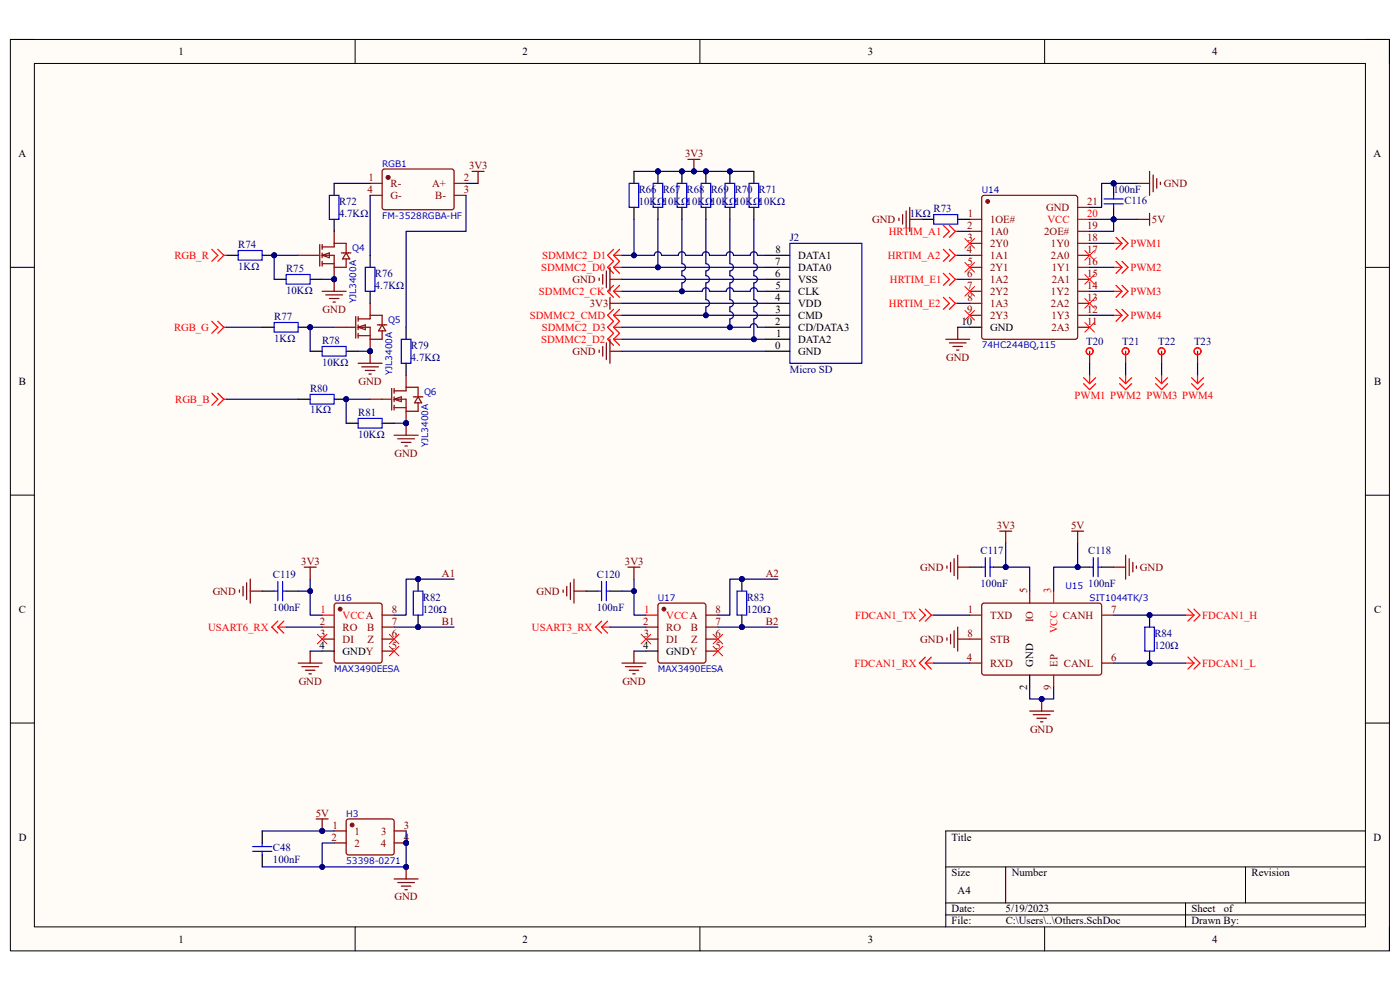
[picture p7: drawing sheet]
<svg xmlns="http://www.w3.org/2000/svg" width="297mm" height="210mm" viewBox="0 0 297 210" stroke-linecap="round" stroke-linejoin="round" font-family="sans-serif">
<path d="M2.2 8.4h292.6v193.3h-292.6z" fill-rule="evenodd" fill="#fffcf8"/>
<path d="M2.2 8.4h292.6v193.3h-292.6z" fill="none" stroke="#000" stroke-width=".21"/>
<path d="M7.3 13.5h282.4v183.1h-282.4z" fill-rule="evenodd" fill="#fffcf8"/>
<g fill="none" stroke="#000" stroke-width=".21">
<path d="M2.2 8.4h5.1M7.3 13.5h282.4v183.1h-282.4zM75.3 8.4v5.1M148.5 8.4v5.1M221.6 8.4v5.1M289.7 8.4h5.1v5.1M2.2 56.7h5.1M289.7 56.7h5.1M2.2 105h5.1M289.7 105.1h5.1M2.2 153.4h5.1M289.7 153.4h5.1"/>
<path d="M289.7 176.3h-89.1v20.3M75.3 196.6v5.1M148.5 196.6v5.1M200.6 183.9h89.1M200.6 191.5h89.1M200.6 194.1h89.1M213.4 183.9v7.6M221.6 196.6v5.1M251.5 191.5v5.1M264.2 183.9v7.6M294.8 196.6v5.1"/>
</g>
<circle cx="82.3" cy="37.6" r=".38" fill="#800"/>
<g fill="none" stroke="#800" stroke-width=".25">
<path d="M81.3 35.9h14.8l.2 .5v7.8l-.5 .3-14.5-.1-.2-.4v-7.6z"/>
<circle cx="82.3" cy="37.6" r=".38"/>
</g>
<circle cx="82.3" cy="37.6" r=".38" fill="#800"/>
<g fill="none" stroke="#800" stroke-width=".25">
<path d="M78.5 38.9h2.6M96.3 38.9h2.6M78.5 41.4h2.6M96.3 41.4h2.6"/>
<circle cx="82.3" cy="37.6" r=".38"/>
</g>
<circle cx="70.9" cy="59.2" r=".51" fill="#000080"/>
<circle cx="70.9" cy="59.2" r=".51" fill="none" stroke="#000080" stroke-width=".21"/>
<g fill="none" stroke="#800" stroke-width=".25">
<path d="M63.3 54.2h4.5M67.8 51.9v4.6M68.3 54.2l1.6-.5v1zM68.3 54.2h2.6v5.1M68.3 55.9h2.6M68.3 51.9v1M68.3 53.7v1M68.3 55.4v1.1M70.9 49.1v3.3h-2.6M70.9 51.6h2.5v2.1M72.4 53.7h2.1M73.4 53.7l.8 1.2h-1.5z"/>
<path d="M73.4 54.9v1.8h-2.5"/>
</g>
<circle cx="70.9" cy="59.2" r=".51" fill="#000080"/>
<circle cx="70.9" cy="59.2" r=".51" fill="none" stroke="#000080" stroke-width=".21"/>
<circle cx="78.5" cy="74.5" r=".51" fill="#000080"/>
<circle cx="78.5" cy="74.5" r=".51" fill="none" stroke="#000080" stroke-width=".21"/>
<g fill="none" stroke="#800" stroke-width=".25">
<path d="M70.9 69.4h4.6M75.5 67.1v4.6M76 69.4l1.5-.5v1zM76 69.4h2.5v5.1M76 71.2h2.5M76 67.1v1.1M76 68.9v1M76 70.7v1M78.5 64.3v3.3h-2.5M78.5 66.9h2.6v2M80 68.9h2.1M81.1 68.9l.7 1.3h-1.5z"/>
<path d="M81.1 70.2v1.8h-2.6"/>
</g>
<circle cx="78.5" cy="74.5" r=".51" fill="#000080"/>
<circle cx="78.5" cy="74.5" r=".51" fill="none" stroke="#000080" stroke-width=".21"/>
<circle cx="86.2" cy="89.8" r=".51" fill="#000080"/>
<circle cx="86.2" cy="89.8" r=".51" fill="none" stroke="#000080" stroke-width=".21"/>
<g fill="none" stroke="#800" stroke-width=".25">
<path d="M86.2 79.6v3.3h-2.6M78.5 84.7h4.6M83.1 82.4v4.6M83.6 84.7l1.5-.5v1zM83.6 84.7h2.6v5.1M83.6 82.4v1M83.6 84.2v1M83.6 86.5h2.6M83.6 86v1M86.2 82.1h2.5v2.1M87.7 84.2h2M88.7 84.2l.8 1.3h-1.6z"/>
<path d="M88.7 85.5v1.7h-2.5"/>
</g>
<circle cx="86.2" cy="89.8" r=".51" fill="#000080"/>
<circle cx="86.2" cy="89.8" r=".51" fill="none" stroke="#000080" stroke-width=".21"/>
<path d="M100.1 36.4h2.6M101.4 36.4v2.5M83.6 92.3h5.1M84.4 93.1h3.5M85.1 93.9h2.1M85.9 94.6h.5M86.2 89.8v2.5" fill="none" stroke="#800000" stroke-width=".25"/>
<path d="M58.2 59.3h2.5M65.8 59.3h2.5M65.8 74.5h2.5M73.4 74.5h2.6M73.4 89.8h2.6M81.1 89.8h2.5" fill="none" stroke="#000" stroke-width=".25"/>
<path d="M60.7 58.2h5.1v2.1h-5.1zM68.3 73.5h5.1v2h-5.1zM76 88.8h5.1v2h-5.1z" fill="none" stroke="#00f" stroke-width=".25"/>
<circle cx="86.2" cy="89.8" r=".51" fill="#000080"/>
<circle cx="86.2" cy="89.8" r=".51" fill="none" stroke="#000080" stroke-width=".21"/>
<path d="M70.9 59.3v2.5M68.3 61.8h5.1M69.1 62.6h3.6M69.9 63.3h2M70.6 64.1h.5" fill="none" stroke="#800000" stroke-width=".25"/>
<circle cx="70.9" cy="59.2" r=".51" fill="#000080"/>
<circle cx="70.9" cy="59.2" r=".51" fill="none" stroke="#000080" stroke-width=".21"/>
<path d="M76 77.1h5.1M76.7 77.8h3.6M77.5 78.6h2M78.3 79.3h.5M78.5 74.5v2.6" fill="none" stroke="#800000" stroke-width=".25"/>
<circle cx="78.5" cy="74.5" r=".51" fill="#000080"/>
<circle cx="78.5" cy="74.5" r=".51" fill="none" stroke="#000080" stroke-width=".21"/>
<circle cx="58.2" cy="54.2" r=".51" fill="#000080"/>
<circle cx="58.2" cy="54.2" r=".51" fill="none" stroke="#000080" stroke-width=".21"/>
<path d="M55.6 54.2h2.6" fill="none" stroke="#000" stroke-width=".25"/>
<circle cx="58.2" cy="54.2" r=".51" fill="#000080"/>
<circle cx="58.2" cy="54.2" r=".51" fill="none" stroke="#000080" stroke-width=".21"/>
<path d="M48 54.2h2.5" fill="none" stroke="#000" stroke-width=".25"/>
<path d="M50.5 53.1h5.1v2.1h-5.1z" fill="none" stroke="#00f" stroke-width=".25"/>
<circle cx="65.8" cy="69.4" r=".51" fill="#000080"/>
<circle cx="65.8" cy="69.4" r=".51" fill="none" stroke="#000080" stroke-width=".21"/>
<path d="M63.3 69.4h2.5" fill="none" stroke="#000" stroke-width=".25"/>
<circle cx="65.8" cy="69.4" r=".51" fill="#000080"/>
<circle cx="65.8" cy="69.4" r=".51" fill="none" stroke="#000080" stroke-width=".21"/>
<path d="M55.6 69.4h2.6" fill="none" stroke="#000" stroke-width=".25"/>
<path d="M58.2 68.4h5.1v2h-5.1z" fill="none" stroke="#00f" stroke-width=".25"/>
<circle cx="73.4" cy="84.7" r=".51" fill="#000080"/>
<circle cx="73.4" cy="84.7" r=".51" fill="none" stroke="#000080" stroke-width=".21"/>
<path d="M70.9 84.7h2.5" fill="none" stroke="#000" stroke-width=".25"/>
<circle cx="73.4" cy="84.7" r=".51" fill="#000080"/>
<circle cx="73.4" cy="84.7" r=".51" fill="none" stroke="#000080" stroke-width=".21"/>
<path d="M70.9 38.9v2.5M70.9 46.5v2.6M78.5 54.2v2.5M78.5 61.8v2.5M86.2 69.4v2.6M86.2 77.1v2.5M205.7 69.4h2.6M63.3 84.7h2.5" fill="none" stroke="#000" stroke-width=".25"/>
<path d="M69.9 41.4h2v5.1h-2zM77.5 56.7h2v5.1h-2zM85.1 72h2.1v5.1h-2.1zM65.8 83.7h5.1v2h-5.1z" fill="none" stroke="#00f" stroke-width=".25"/>
<g fill="none" stroke="#800" stroke-width=".25">
<path d="M205.7 49.1h2.6M205.7 51.6h2.6M205.7 54.2h2.6M205.7 56.7h2.6M205.7 59.3h2.6M205.7 46.5h2.6M228.6 44h2.6M228.6 49.1h2.6M228.6 51.6h2.6M228.6 54.2h2.6M228.6 56.7h2.6M228.6 59.3h2.6"/>
<path d="M205.7 61.8h2.6M205.7 64.3h2.6M205.7 66.9h2.6M228.6 61.8h2.6M228.6 64.3h2.6M228.6 66.9h2.6M228.6 69.4h2.6"/>
</g>
<path d="M228.6 46.5h2.6" fill="none" stroke="#f00" stroke-width=".25"/>
<circle cx="209.5" cy="42.7" r=".38" fill="#800"/>
<g fill="none" stroke="#800" stroke-width=".25">
<path d="M208.5 41.5l19.6-.1 .5 .3v29.8l-.2 .4-19.6 .1-.5-.3v-29.7z"/>
<circle cx="209.5" cy="42.7" r=".38"/>
</g>
<path d="M241.3 46.5h2.6M243.9 45.3v2.5" fill="none" stroke="#800000" stroke-width=".25"/>
<circle cx="236.3" cy="46.5" r=".51" fill="#000080"/>
<circle cx="236.3" cy="46.5" r=".51" fill="none" stroke="#000080" stroke-width=".21"/>
<circle cx="236.3" cy="38.9" r=".51" fill="#000080"/>
<circle cx="236.3" cy="38.9" r=".51" fill="none" stroke="#000080" stroke-width=".21"/>
<path d="M236.3 44v2.5" fill="none" stroke="#000" stroke-width=".25"/>
<circle cx="236.3" cy="46.5" r=".51" fill="#000080"/>
<circle cx="236.3" cy="46.5" r=".51" fill="none" stroke="#000080" stroke-width=".21"/>
<path d="M236.3 38.9v2.5" fill="none" stroke="#000" stroke-width=".25"/>
<circle cx="236.3" cy="38.9" r=".51" fill="#000080"/>
<circle cx="236.3" cy="38.9" r=".51" fill="none" stroke="#000080" stroke-width=".21"/>
<path d="M198.1 45.5h5.1v2.1h-5.1zM234.2 42.2h4.1M234.2 43.2h4.1M236.3 41.4v.8M236.3 43.2v.8" fill="none" stroke="#00f" stroke-width=".25"/>
<g fill="none" stroke="#800000" stroke-width=".25">
<path d="M241.3 38.9h2.6M243.9 36.4v5M244.6 37.1v3.6M245.4 37.9v2M246.2 38.7v.5M190.7 46.3v.5M191.5 45.5v2.1M192.2 44.8v3.5M193 44v5.1M193 46.5h2.5M200.6 72h5.1M201.4 72.7h3.6"/>
<path d="M202.2 73.5h2M202.9 74.3h.5M203.2 69.4v2.6"/>
</g>
<path d="M195.5 46.5h2.6M203.2 46.5h2.5" fill="none" stroke="#000" stroke-width=".25"/>
<g fill="none" stroke="#f00" stroke-width=".25">
<path d="M200.1 47.8l1.3 1.3-1.3 1.3M200.1 52.9l1.3 1.3-1.3 1.2M200.1 58l1.3 1.3-1.3 1.2M201.4 47.8l1.3 1.3M201.4 52.9l1.3 1.3M201.4 58l1.3 1.3M202.7 49.1l-1.3 1.3M202.7 49.1h.5M202.7 54.2l-1.3 1.2M202.7 54.2h.5M202.7 59.3l-1.3 1.2M202.7 59.3h.5"/>
<path d="M236.3 51.6h1.7M236.3 56.7h1.7M236.8 50.4l1.2 1.2M236.8 55.4l1.2 1.3M238 51.6l-1.2 1.3M238 50.4l1.3 1.2-1.3 1.3M238 56.7l-1.2 1.3M238 55.4l1.3 1.3-1.3 1.3M200.1 63.1l1.3 1.2-1.3 1.3M201.4 63.1l1.3 1.2M202.7 64.3l-1.3 1.3M202.7 64.3h.5"/>
<path d="M231.2 79.6v1.8M236.3 61.8h1.7M236.3 66.9h1.7M236.8 60.5l1.2 1.3M236.8 65.6l1.2 1.3M238 61.8l-1.2 1.3M238 60.5l1.3 1.3-1.3 1.3M238 66.9l-1.2 1.3M238 65.6l1.3 1.3-1.3 1.3M238.8 79.6v1.8M246.4 79.6v1.8M254.1 79.6v1.8"/>
<path d="M229.9 80.1l1.3 1.3M229.9 81.4l1.3 1.3 1.2-1.3M232.4 80.1l-1.2 1.3M237.5 80.1l1.3 1.3M237.5 81.4l1.3 1.3 1.3-1.3M240.1 80.1l-1.3 1.3M245.2 80.1l1.2 1.3M245.2 81.4l1.2 1.3 1.3-1.3M247.7 80.1l-1.3 1.3M252.8 80.1l1.3 1.3M252.8 81.4l1.3 1.3 1.2-1.3M255.3 80.1l-1.2 1.3"/>
<circle cx="231.2" cy="74.5" r=".73"/>
<circle cx="238.8" cy="74.5" r=".73"/>
<circle cx="246.4" cy="74.5" r=".73"/>
<circle cx="254.1" cy="74.5" r=".73"/>
</g>
<g fill="none" stroke="#f00" stroke-width=".21">
<path d="M204.7 50.6l2 2M204.7 55.7l2 2M206.7 50.6l-2 2M206.7 55.7l-2 2M230.1 53.1l2.1 2.1M230.1 58.2l2.1 2.1M232.2 53.1l-2.1 2.1M232.2 58.2l-2.1 2.1M204.7 60.8l2 2M204.7 65.9l2 2M206.7 60.8l-2 2M206.7 65.9l-2 2"/>
<path d="M230.1 63.3l2.1 2.1M230.1 68.4l2.1 2.1M232.2 63.3l-2.1 2.1M232.2 68.4l-2.1 2.1"/>
</g>
<path d="M231.2 74.5v2.6M238.8 74.5v2.6M246.4 74.5v2.6M254.1 74.5v2.6M71.1 128l9.5-.1 .4 .3 .1 12-.3 .4-9.4 .1-.4-.3-.1-12z" fill="none" stroke="#800" stroke-width=".25"/>
<circle cx="72.2" cy="129.2" r=".38" fill="#800"/>
<g fill="none" stroke="#800" stroke-width=".25">
<path d="M68.3 133h2.6M68.3 135.6h2.6M81.1 133h2.5M81.1 135.6h2.5M81.1 138.1h2.5M81.1 130.5h2.5"/>
<circle cx="72.2" cy="129.2" r=".38"/>
</g>
<path d="M68.3 130.5h2.6" fill="none" stroke="#f00" stroke-width=".25"/>
<path d="M55.6 125.4h2.6M60.7 125.4h2.6M68.3 138.1h2.6" fill="none" stroke="#000" stroke-width=".25"/>
<path d="M50.8 125.1v.6M51.6 124.4v2M52.3 123.6v3.6M53.1 122.9v5M53.1 125.4h2.5M64.5 120.3h2.6M65.8 120.3v2.6M65.8 138.1v2.6M63.3 140.7h5M64 141.4h3.6M64.8 142.2h2M65.5 142.9h.6" fill="none" stroke="#800000" stroke-width=".25"/>
<path d="M58.2 125.4h.7M58.9 123.4v4M60 123.4v4M60 125.4h.7" fill="none" stroke="#00f" stroke-width=".25"/>
<circle cx="88.7" cy="122.9" r=".51" fill="#000080"/>
<circle cx="88.7" cy="122.9" r=".51" fill="none" stroke="#000080" stroke-width=".21"/>
<circle cx="88.7" cy="133" r=".51" fill="#000080"/>
<circle cx="88.7" cy="133" r=".51" fill="none" stroke="#000080" stroke-width=".21"/>
<path d="M88.7 122.9v2.5" fill="none" stroke="#000" stroke-width=".25"/>
<circle cx="88.7" cy="122.9" r=".51" fill="#000080"/>
<circle cx="88.7" cy="122.9" r=".51" fill="none" stroke="#000080" stroke-width=".21"/>
<path d="M88.7 130.5v2.5" fill="none" stroke="#000" stroke-width=".25"/>
<circle cx="88.7" cy="133" r=".51" fill="#000080"/>
<circle cx="88.7" cy="133" r=".51" fill="none" stroke="#000080" stroke-width=".21"/>
<path d="M87.7 125.4h2v5.1h-2z" fill="none" stroke="#00f" stroke-width=".25"/>
<path d="M58.9 133l1.3 1.3M58.9 131.8l-1.2 1.2 1.2 1.3M58.9 133h1.8M60.2 131.8l-1.3 1.2" fill="none" stroke="#f00" stroke-width=".25"/>
<path d="M139.8 128l9.4-.1 .5 .3 .1 12-.3 .4-9.4 .1-.5-.3v-12z" fill="none" stroke="#800" stroke-width=".25"/>
<circle cx="140.9" cy="129.2" r=".38" fill="#800"/>
<g fill="none" stroke="#800" stroke-width=".25">
<path d="M137 133h2.6M137 135.6h2.6M149.8 133h2.5M149.8 135.6h2.5M149.8 138.1h2.5M149.8 130.5h2.5"/>
<circle cx="140.9" cy="129.2" r=".38"/>
</g>
<path d="M137 130.5h2.6" fill="none" stroke="#f00" stroke-width=".25"/>
<path d="M124.3 125.4h2.6M129.4 125.4h2.5M137 138.1h2.6" fill="none" stroke="#000" stroke-width=".25"/>
<path d="M119.5 125.1v.6M120.2 124.4v2M121 123.6v3.6M121.8 122.9v5M121.8 125.4h2.5M133.2 120.3h2.6M134.5 120.3v2.6M134.5 138.1v2.6M131.9 140.7h5.1M132.7 141.4h3.6M133.5 142.2h2M134.2 142.9h.5" fill="none" stroke="#800000" stroke-width=".25"/>
<path d="M126.9 125.4h.7M127.6 123.4v4M128.6 123.4v4M128.6 125.4h.8" fill="none" stroke="#00f" stroke-width=".25"/>
<circle cx="157.4" cy="122.9" r=".51" fill="#000080"/>
<circle cx="157.4" cy="122.9" r=".51" fill="none" stroke="#000080" stroke-width=".21"/>
<circle cx="157.4" cy="133" r=".51" fill="#000080"/>
<circle cx="157.4" cy="133" r=".51" fill="none" stroke="#000080" stroke-width=".21"/>
<path d="M157.4 122.9v2.5" fill="none" stroke="#000" stroke-width=".25"/>
<circle cx="157.4" cy="122.9" r=".51" fill="#000080"/>
<circle cx="157.4" cy="122.9" r=".51" fill="none" stroke="#000080" stroke-width=".21"/>
<path d="M157.4 130.5v2.5" fill="none" stroke="#000" stroke-width=".25"/>
<circle cx="157.4" cy="133" r=".51" fill="#000080"/>
<circle cx="157.4" cy="133" r=".51" fill="none" stroke="#000080" stroke-width=".21"/>
<path d="M167.6 51.6h15.2v25.5h-15.2zM156.4 125.4h2v5.1h-2z" fill="none" stroke="#00f" stroke-width=".25"/>
<g fill="none" stroke="#f00" stroke-width=".25">
<path d="M130.2 56.7l1.2 1.3M130.2 54.2l1.2 1.2-1.2 1.3M130.2 52.9l-1.3 1.3 1.3 1.2-1.3 1.3 1.3 1.3M130.2 56.7h1.7M130.2 54.2h1.7M131.4 52.9l-1.2 1.3M130.2 72l1.2 1.2M130.2 69.4l1.2 1.3-1.2 1.3M130.2 65.6l-1.3 1.3 1.3 1.3-1.3 1.2 1.3 1.3-1.3 1.3 1.3 1.2M130.2 72h1.7M130.2 66.9l1.2 1.3-1.2 1.2M130.2 69.4h1.7"/>
<path d="M130.2 66.9h1.7M130.2 61.8l1.2 1.3M130.2 60.5l-1.3 1.3 1.3 1.3M130.2 61.8h1.7M131.4 65.6l-1.2 1.3M131.4 60.5l-1.2 1.3M127.6 133l1.3 1.3M127.6 131.8l-1.3 1.2 1.3 1.3M127.6 133h1.8M128.9 131.8l-1.3 1.2"/>
</g>
<path d="M67.3 134.6l2.1 2M69.4 134.6l-2.1 2M82.6 134.6l2 2M82.6 137.1l2 2M84.6 134.6l-2 2M84.6 137.1l-2 2M136 134.6l2.1 2M138.1 134.6l-2.1 2M151.3 134.6l2 2M151.3 137.1l2 2M153.3 134.6l-2 2M153.3 137.1l-2 2" fill="none" stroke="#f00" stroke-width=".21"/>
<path d="M162.5 59.3h5.1M162.5 56.7h5.1M162.5 54.2h5.1M162.5 72h5.1M162.5 69.4h5.1M162.5 66.9h5.1M162.5 64.3h5.1M162.5 61.8h5.1M162.5 74.5h5.1" fill="none" stroke="#000" stroke-width=".25"/>
<g fill="none" stroke="#800000" stroke-width=".25">
<path d="M145.9 33.8h2.6M147.2 33.8v2.6M127.1 59v.5M127.9 58.2v2.1M128.6 57.5v3.5M129.4 56.7v5.1M129.4 59.3h2.5M127.1 74.3v.5M127.9 73.5v2M128.6 72.7v3.6M129.4 63.1v2.5M129.4 72v5.1"/>
<path d="M129.4 64.3h2.5M129.4 74.5h2.5"/>
</g>
<circle cx="147.2" cy="36.4" r=".51" fill="#000080"/>
<circle cx="147.2" cy="36.4" r=".51" fill="none" stroke="#000080" stroke-width=".21"/>
<path d="M134.5 36.4v2.5M134.5 44v2.5" fill="none" stroke="#000" stroke-width=".25"/>
<path d="M133.5 38.9h2v5.1h-2z" fill="none" stroke="#00f" stroke-width=".25"/>
<circle cx="139.6" cy="36.4" r=".51" fill="#000080"/>
<circle cx="139.6" cy="36.4" r=".51" fill="none" stroke="#000080" stroke-width=".21"/>
<path d="M139.6 36.4v2.5" fill="none" stroke="#000" stroke-width=".25"/>
<circle cx="139.6" cy="36.4" r=".51" fill="#000080"/>
<circle cx="139.6" cy="36.4" r=".51" fill="none" stroke="#000080" stroke-width=".21"/>
<path d="M139.6 44v2.5" fill="none" stroke="#000" stroke-width=".25"/>
<path d="M138.6 38.9h2v5.1h-2z" fill="none" stroke="#00f" stroke-width=".25"/>
<circle cx="144.7" cy="36.4" r=".51" fill="#000080"/>
<circle cx="144.7" cy="36.4" r=".51" fill="none" stroke="#000080" stroke-width=".21"/>
<path d="M144.7 36.4v2.5" fill="none" stroke="#000" stroke-width=".25"/>
<circle cx="144.7" cy="36.4" r=".51" fill="#000080"/>
<circle cx="144.7" cy="36.4" r=".51" fill="none" stroke="#000080" stroke-width=".21"/>
<path d="M144.7 44v2.5" fill="none" stroke="#000" stroke-width=".25"/>
<path d="M143.6 38.9h2.1v5.1h-2.1z" fill="none" stroke="#00f" stroke-width=".25"/>
<circle cx="149.8" cy="36.4" r=".51" fill="#000080"/>
<circle cx="149.8" cy="36.4" r=".51" fill="none" stroke="#000080" stroke-width=".21"/>
<path d="M149.8 36.4v2.5" fill="none" stroke="#000" stroke-width=".25"/>
<circle cx="149.8" cy="36.4" r=".51" fill="#000080"/>
<circle cx="149.8" cy="36.4" r=".51" fill="none" stroke="#000080" stroke-width=".21"/>
<path d="M149.8 44v2.5" fill="none" stroke="#000" stroke-width=".25"/>
<path d="M148.7 38.9h2.1v5.1h-2.1z" fill="none" stroke="#00f" stroke-width=".25"/>
<circle cx="154.8" cy="36.4" r=".51" fill="#000080"/>
<circle cx="154.8" cy="36.4" r=".51" fill="none" stroke="#000080" stroke-width=".21"/>
<path d="M154.8 36.4v2.5" fill="none" stroke="#000" stroke-width=".25"/>
<circle cx="154.8" cy="36.4" r=".51" fill="#000080"/>
<circle cx="154.8" cy="36.4" r=".51" fill="none" stroke="#000080" stroke-width=".21"/>
<path d="M159.9 36.4v2.5M154.8 44v2.5M159.9 44v2.5M218.5 143.2v2.6" fill="none" stroke="#000" stroke-width=".25"/>
<path d="M153.8 38.9h2.1v5.1h-2.1zM158.9 38.9h2.1v5.1h-2.1z" fill="none" stroke="#00f" stroke-width=".25"/>
<path d="M205.7 130.5h2.6M205.7 135.6h2.6M208.5 128h25l.2 .4-.1 14.6-.4 .2-24.7-.1-.2-.4v-14.3zM218.5 125.4v2.5M233.7 130.5h2.6M205.7 140.7h2.6M223.5 143.2v2.6M233.7 140.7h2.6" fill="none" stroke="#800" stroke-width=".25"/>
<path d="M223.5 125.4v2.5" fill="none" stroke="#f00" stroke-width=".25"/>
<path d="M218.5 150.8h5M219.2 151.6h3.6M220 152.4h2M220.7 153.1h.5M221 148.3v2.5" fill="none" stroke="#800000" stroke-width=".25"/>
<circle cx="221" cy="148.3" r=".51" fill="#000080"/>
<circle cx="221" cy="148.3" r=".51" fill="none" stroke="#000080" stroke-width=".21"/>
<path d="M212.1 112.7h2.5M213.4 112.7v2.5M227.4 112.7h2.5M228.6 112.7v2.5M200.9 135.3v.5M201.7 134.6v2M202.4 133.8v3.6M203.2 133v5.1M203.2 135.6h2.5" fill="none" stroke="#800000" stroke-width=".25"/>
<circle cx="213.4" cy="120.3" r=".51" fill="#000080"/>
<circle cx="213.4" cy="120.3" r=".51" fill="none" stroke="#000080" stroke-width=".21"/>
<path d="M210.8 120.3h2.6" fill="none" stroke="#000" stroke-width=".25"/>
<circle cx="213.4" cy="120.3" r=".51" fill="#000080"/>
<circle cx="213.4" cy="120.3" r=".51" fill="none" stroke="#000080" stroke-width=".21"/>
<path d="M205.7 120.3h2.6" fill="none" stroke="#000" stroke-width=".25"/>
<path d="M209 118.3v4M210 118.3v4M208.3 120.3h.7M210 120.3h.8" fill="none" stroke="#00f" stroke-width=".25"/>
<circle cx="228.6" cy="120.3" r=".51" fill="#000080"/>
<circle cx="228.6" cy="120.3" r=".51" fill="none" stroke="#000080" stroke-width=".21"/>
<path d="M228.6 120.3h2.6M233.7 120.3h2.6" fill="none" stroke="#000" stroke-width=".25"/>
<circle cx="228.6" cy="120.3" r=".51" fill="#000080"/>
<circle cx="228.6" cy="120.3" r=".51" fill="none" stroke="#000080" stroke-width=".21"/>
<path d="M231.9 118.3v4M232.9 118.3v4M231.2 120.3h.7M232.9 120.3h.8" fill="none" stroke="#00f" stroke-width=".25"/>
<path d="M201.7 119.3v2M202.4 118.5v3.6M203.2 117.8v5.1M238.8 117.8v5.1M239.6 118.5v3.6M240.3 119.3v2M200.9 120.1v.5M203.2 120.3h2.5M236.3 120.3h2.5M241.1 120.1v.5" fill="none" stroke="#800000" stroke-width=".25"/>
<path d="M195 129.2l1.3 1.3-1.3 1.3M196.3 139.4l-1.3 1.3 1.3 1.2M196.3 129.2l1.3 1.3M197.6 139.4l-1.3 1.3M197.6 130.5l-1.3 1.3M197.6 130.5h.5M196.3 140.7l1.3 1.2M196.3 140.7h1.8" fill="none" stroke="#f00" stroke-width=".25"/>
<circle cx="243.9" cy="130.5" r=".51" fill="#000080"/>
<circle cx="243.9" cy="130.5" r=".51" fill="none" stroke="#000080" stroke-width=".21"/>
<circle cx="243.9" cy="140.7" r=".51" fill="#000080"/>
<circle cx="243.9" cy="140.7" r=".51" fill="none" stroke="#000080" stroke-width=".21"/>
<path d="M243.9 130.5v2.5" fill="none" stroke="#000" stroke-width=".25"/>
<circle cx="243.9" cy="130.5" r=".51" fill="#000080"/>
<circle cx="243.9" cy="130.5" r=".51" fill="none" stroke="#000080" stroke-width=".21"/>
<path d="M243.9 138.1v2.6" fill="none" stroke="#000" stroke-width=".25"/>
<circle cx="243.9" cy="140.7" r=".51" fill="#000080"/>
<circle cx="243.9" cy="140.7" r=".51" fill="none" stroke="#000080" stroke-width=".21"/>
<path d="M242.9 133h2v5.1h-2z" fill="none" stroke="#00f" stroke-width=".25"/>
<g fill="none" stroke="#f00" stroke-width=".25">
<path d="M44.9 52.9l1.3 1.3-1.3 1.2M46.2 52.9l1.3 1.3M47.5 54.2l-1.3 1.2M47.5 54.2h.5M44.9 68.2l1.3 1.2-1.3 1.3M46.2 68.2l1.3 1.2M47.5 69.4l-1.3 1.3M47.5 69.4h.5M44.9 83.4l1.3 1.3-1.3 1.3M46.2 83.4l1.3 1.3M47.5 84.7l-1.3 1.3M47.5 84.7h.5"/>
<path d="M251.5 130.5h1.8M252 129.2l1.3 1.3M252 139.4l1.3 1.3M253.3 130.5l-1.3 1.3M253.3 129.2l1.3 1.3-1.3 1.3M253.3 139.4l1.3 1.3-1.3 1.2M251.5 140.7h1.8M253.3 140.7l-1.3 1.2"/>
</g>
<path d="M98.9 38.9h2.5M83.6 89.8h2.6" fill="none" stroke="#000080" stroke-width=".25"/>
<circle cx="86.2" cy="89.8" r=".51" fill="#000080"/>
<circle cx="86.2" cy="89.8" r=".51" fill="none" stroke="#000080" stroke-width=".21"/>
<path d="M78.5 84.7h-5.1v5.1" fill="none" stroke="#000080" stroke-width=".25"/>
<circle cx="73.4" cy="84.7" r=".51" fill="#000080"/>
<circle cx="73.4" cy="84.7" r=".51" fill="none" stroke="#000080" stroke-width=".21"/>
<path d="M76 74.5h2.5" fill="none" stroke="#000080" stroke-width=".25"/>
<circle cx="78.5" cy="74.5" r=".51" fill="#000080"/>
<circle cx="78.5" cy="74.5" r=".51" fill="none" stroke="#000080" stroke-width=".21"/>
<path d="M68.3 59.3h2.6" fill="none" stroke="#000080" stroke-width=".25"/>
<circle cx="70.9" cy="59.2" r=".51" fill="#000080"/>
<circle cx="70.9" cy="59.2" r=".51" fill="none" stroke="#000080" stroke-width=".21"/>
<path d="M70.9 69.4h-5.1v5.1" fill="none" stroke="#000080" stroke-width=".25"/>
<circle cx="65.8" cy="69.4" r=".51" fill="#000080"/>
<circle cx="65.8" cy="69.4" r=".51" fill="none" stroke="#000080" stroke-width=".21"/>
<path d="M63.3 54.2h-5.1v5.1" fill="none" stroke="#000080" stroke-width=".25"/>
<circle cx="58.2" cy="54.2" r=".51" fill="#000080"/>
<circle cx="58.2" cy="54.2" r=".51" fill="none" stroke="#000080" stroke-width=".21"/>
<path d="M70.9 38.9h7.6M236.3 38.9h-2.6v5.1h-2.5M78.5 41.4v12.8M98.9 41.4v7.7h-12.7v20.3" fill="none" stroke="#000080" stroke-width=".25"/>
<circle cx="236.3" cy="38.9" r=".51" fill="#000080"/>
<circle cx="236.3" cy="38.9" r=".51" fill="none" stroke="#000080" stroke-width=".21"/>
<path d="M236.3 38.9h5" fill="none" stroke="#000080" stroke-width=".25"/>
<circle cx="236.3" cy="38.9" r=".51" fill="#000080"/>
<circle cx="236.3" cy="38.9" r=".51" fill="none" stroke="#000080" stroke-width=".21"/>
<path d="M203.2 49.1h2.5M203.2 54.2h2.5M203.2 59.3h2.5M231.2 56.7h5.1M231.2 51.6h5.1M236.3 46.5v2.6h-5.1M203.2 69.4h2.5M203.2 64.3h2.5M231.2 66.9h5.1M231.2 61.8h5.1" fill="none" stroke="#000080" stroke-width=".25"/>
<circle cx="236.3" cy="46.5" r=".51" fill="#000080"/>
<circle cx="236.3" cy="46.5" r=".51" fill="none" stroke="#000080" stroke-width=".21"/>
<path d="M231.2 46.5h10.1M231.2 77.1v2.5M238.8 77.1v2.5M246.4 77.1v2.5M254.1 77.1v2.5" fill="none" stroke="#000080" stroke-width=".25"/>
<circle cx="236.3" cy="46.5" r=".51" fill="#000080"/>
<circle cx="236.3" cy="46.5" r=".51" fill="none" stroke="#000080" stroke-width=".21"/>
<path d="M63.3 125.4h2.5M65.8 138.1h2.5" fill="none" stroke="#000080" stroke-width=".25"/>
<circle cx="65.8" cy="125.4" r=".51" fill="#000080"/>
<circle cx="65.8" cy="125.4" r=".51" fill="none" stroke="#000080" stroke-width=".21"/>
<path d="M83.6 133h12.7" fill="none" stroke="#000080" stroke-width=".25"/>
<circle cx="88.7" cy="133" r=".51" fill="#000080"/>
<circle cx="88.7" cy="133" r=".51" fill="none" stroke="#000080" stroke-width=".21"/>
<path d="M96.3 122.9h-10.1v7.6h-2.6" fill="none" stroke="#000080" stroke-width=".25"/>
<circle cx="88.7" cy="122.9" r=".51" fill="#000080"/>
<circle cx="88.7" cy="122.9" r=".51" fill="none" stroke="#000080" stroke-width=".21"/>
<path d="M60.7 133h7.6M131.9 125.4h2.6M134.5 138.1h2.5" fill="none" stroke="#000080" stroke-width=".25"/>
<circle cx="134.5" cy="125.4" r=".51" fill="#000080"/>
<circle cx="134.5" cy="125.4" r=".51" fill="none" stroke="#000080" stroke-width=".21"/>
<path d="M152.3 133h12.7" fill="none" stroke="#000080" stroke-width=".25"/>
<circle cx="157.4" cy="133" r=".51" fill="#000080"/>
<circle cx="157.4" cy="133" r=".51" fill="none" stroke="#000080" stroke-width=".21"/>
<path d="M165 122.9h-10.2v7.6h-2.5" fill="none" stroke="#000080" stroke-width=".25"/>
<circle cx="157.4" cy="122.9" r=".51" fill="#000080"/>
<circle cx="157.4" cy="122.9" r=".51" fill="none" stroke="#000080" stroke-width=".21"/>
<path d="M139.6 36.4h7.6M131.9 59.3h30.6M131.9 64.3h30.6M131.9 74.5h30.6M129.4 133h7.6" fill="none" stroke="#000080" stroke-width=".25"/>
<circle cx="147.2" cy="36.4" r=".51" fill="#000080"/>
<circle cx="147.2" cy="36.4" r=".51" fill="none" stroke="#000080" stroke-width=".21"/>
<circle cx="144.7" cy="36.4" r=".51" fill="#000080"/>
<circle cx="144.7" cy="36.4" r=".51" fill="none" stroke="#000080" stroke-width=".21"/>
<circle cx="139.6" cy="36.4" r=".51" fill="#000080"/>
<circle cx="139.6" cy="36.4" r=".51" fill="none" stroke="#000080" stroke-width=".21"/>
<path d="M134.5 36.4h5.1" fill="none" stroke="#000080" stroke-width=".25"/>
<circle cx="139.6" cy="36.4" r=".51" fill="#000080"/>
<circle cx="139.6" cy="36.4" r=".51" fill="none" stroke="#000080" stroke-width=".21"/>
<path d="M147.2 36.4h12.7" fill="none" stroke="#000080" stroke-width=".25"/>
<circle cx="147.2" cy="36.4" r=".51" fill="#000080"/>
<circle cx="147.2" cy="36.4" r=".51" fill="none" stroke="#000080" stroke-width=".21"/>
<circle cx="149.8" cy="36.4" r=".51" fill="#000080"/>
<circle cx="149.8" cy="36.4" r=".51" fill="none" stroke="#000080" stroke-width=".21"/>
<circle cx="154.8" cy="36.4" r=".51" fill="#000080"/>
<circle cx="154.8" cy="36.4" r=".51" fill="none" stroke="#000080" stroke-width=".21"/>
<path d="M134.5 46.5v7.7" fill="none" stroke="#000080" stroke-width=".25"/>
<circle cx="134.5" cy="54.2" r=".51" fill="#000080"/>
<circle cx="134.5" cy="54.2" r=".51" fill="none" stroke="#000080" stroke-width=".21"/>
<path d="M139.6 56.7h22.9" fill="none" stroke="#000080" stroke-width=".25"/>
<circle cx="139.6" cy="56.7" r=".51" fill="#000080"/>
<circle cx="139.6" cy="56.7" r=".51" fill="none" stroke="#000080" stroke-width=".21"/>
<path d="M144.7 46.5v9.4a.77 .77 0 0 1 .7 .8 .77 .77 0 0 1-.7 .8v1a.77 .77 0 0 1 .7 .8 .77 .77 0 0 1-.7 .7v1.8" fill="none" stroke="#000080" stroke-width=".25"/>
<circle cx="144.7" cy="61.8" r=".51" fill="#000080"/>
<circle cx="144.7" cy="61.8" r=".51" fill="none" stroke="#000080" stroke-width=".21"/>
<path d="M149.8 66.9h12.7" fill="none" stroke="#000080" stroke-width=".25"/>
<circle cx="149.8" cy="66.9" r=".51" fill="#000080"/>
<circle cx="149.8" cy="66.9" r=".51" fill="none" stroke="#000080" stroke-width=".21"/>
<path d="M154.8 46.5v9.4a.77 .77 0 0 1 .8 .8 .77 .77 0 0 1-.8 .8v1a.77 .77 0 0 1 .8 .8 .77 .77 0 0 1-.8 .7v3.6a.76 .76 0 0 1 .8 .7 .76 .76 0 0 1-.8 .8v1a.77 .77 0 0 1 .8 .8 .77 .77 0 0 1-.8 .7v1.8" fill="none" stroke="#000080" stroke-width=".25"/>
<circle cx="154.8" cy="69.4" r=".51" fill="#000080"/>
<circle cx="154.8" cy="69.4" r=".51" fill="none" stroke="#000080" stroke-width=".21"/>
<path d="M149.8 46.5v9.4a.77 .77 0 0 1 .7 .8 .77 .77 0 0 1-.7 .8v1a.77 .77 0 0 1 .7 .8 .77 .77 0 0 1-.7 .7v3.6a.77 .77 0 0 1 .7 .7 .77 .77 0 0 1-.7 .8v1.8h-17.9" fill="none" stroke="#000080" stroke-width=".25"/>
<circle cx="149.8" cy="66.9" r=".51" fill="#000080"/>
<circle cx="149.8" cy="66.9" r=".51" fill="none" stroke="#000080" stroke-width=".21"/>
<path d="M139.6 46.5v10.2h-7.7" fill="none" stroke="#000080" stroke-width=".25"/>
<circle cx="139.6" cy="56.7" r=".51" fill="#000080"/>
<circle cx="139.6" cy="56.7" r=".51" fill="none" stroke="#000080" stroke-width=".21"/>
<path d="M159.9 46.5v9.4a.77 .77 0 0 1 .8 .8 .77 .77 0 0 1-.8 .8v1a.77 .77 0 0 1 .8 .8 .77 .77 0 0 1-.8 .7v3.6a.76 .76 0 0 1 .8 .7 .76 .76 0 0 1-.8 .8v1a.77 .77 0 0 1 .8 .8 .77 .77 0 0 1-.8 .7v4.4" fill="none" stroke="#000080" stroke-width=".25"/>
<circle cx="159.9" cy="72" r=".51" fill="#000080"/>
<circle cx="159.9" cy="72" r=".51" fill="none" stroke="#000080" stroke-width=".21"/>
<path d="M131.9 72h30.6" fill="none" stroke="#000080" stroke-width=".25"/>
<circle cx="159.9" cy="72" r=".51" fill="#000080"/>
<circle cx="159.9" cy="72" r=".51" fill="none" stroke="#000080" stroke-width=".21"/>
<path d="M131.9 69.4h27.3a.76 .76 0 0 1 .7-.7 .76 .76 0 0 1 .8 .7h1.8" fill="none" stroke="#000080" stroke-width=".25"/>
<circle cx="154.8" cy="69.4" r=".51" fill="#000080"/>
<circle cx="154.8" cy="69.4" r=".51" fill="none" stroke="#000080" stroke-width=".21"/>
<path d="M131.9 61.8h17.1a.76 .76 0 0 1 .8-.8 .76 .76 0 0 1 .7 .8h3.6a.76 .76 0 0 1 .7-.8 .76 .76 0 0 1 .8 .8h3.6a.76 .76 0 0 1 .7-.8 .76 .76 0 0 1 .8 .8h1.8" fill="none" stroke="#000080" stroke-width=".25"/>
<circle cx="144.7" cy="61.8" r=".51" fill="#000080"/>
<circle cx="144.7" cy="61.8" r=".51" fill="none" stroke="#000080" stroke-width=".21"/>
<path d="M131.9 54.2h6.9a.76 .76 0 0 1 .8-.8 .76 .76 0 0 1 .7 .8h3.6a.76 .76 0 0 1 .8-.8 .76 .76 0 0 1 .7 .8h3.6a.76 .76 0 0 1 .8-.8 .76 .76 0 0 1 .7 .8h3.6a.76 .76 0 0 1 .7-.8 .76 .76 0 0 1 .8 .8h3.6a.76 .76 0 0 1 .7-.8 .76 .76 0 0 1 .8 .8h1.8" fill="none" stroke="#000080" stroke-width=".25"/>
<circle cx="134.5" cy="54.2" r=".51" fill="#000080"/>
<circle cx="134.5" cy="54.2" r=".51" fill="none" stroke="#000080" stroke-width=".21"/>
<path d="M218.5 145.8v2.5h2.5" fill="none" stroke="#000080" stroke-width=".25"/>
<circle cx="221" cy="148.3" r=".51" fill="#000080"/>
<circle cx="221" cy="148.3" r=".51" fill="none" stroke="#000080" stroke-width=".21"/>
<path d="M223.5 145.8v2.5h-2.5" fill="none" stroke="#000080" stroke-width=".25"/>
<circle cx="221" cy="148.3" r=".51" fill="#000080"/>
<circle cx="221" cy="148.3" r=".51" fill="none" stroke="#000080" stroke-width=".21"/>
<path d="M213.4 115.2v5.1h5.1v5.1" fill="none" stroke="#000080" stroke-width=".25"/>
<circle cx="213.4" cy="120.3" r=".51" fill="#000080"/>
<circle cx="213.4" cy="120.3" r=".51" fill="none" stroke="#000080" stroke-width=".21"/>
<path d="M228.6 115.2v5.1h-5.1v5.1" fill="none" stroke="#000080" stroke-width=".25"/>
<circle cx="228.6" cy="120.3" r=".51" fill="#000080"/>
<circle cx="228.6" cy="120.3" r=".51" fill="none" stroke="#000080" stroke-width=".21"/>
<path d="M198.1 130.5h7.6M236.3 140.7h15.2" fill="none" stroke="#000080" stroke-width=".25"/>
<circle cx="243.9" cy="140.7" r=".51" fill="#000080"/>
<circle cx="243.9" cy="140.7" r=".51" fill="none" stroke="#000080" stroke-width=".21"/>
<path d="M236.3 130.5h15.2" fill="none" stroke="#000080" stroke-width=".25"/>
<circle cx="243.9" cy="130.5" r=".51" fill="#000080"/>
<circle cx="243.9" cy="130.5" r=".51" fill="none" stroke="#000080" stroke-width=".21"/>
<path d="M65.8 122.9v7.6h2.5M198.1 140.7h7.6" fill="none" stroke="#000080" stroke-width=".25"/>
<circle cx="65.8" cy="125.4" r=".51" fill="#000080"/>
<circle cx="65.8" cy="125.4" r=".51" fill="none" stroke="#000080" stroke-width=".21"/>
<path d="M134.5 122.9v7.6h2.5" fill="none" stroke="#000080" stroke-width=".25"/>
<circle cx="134.5" cy="125.4" r=".51" fill="#000080"/>
<circle cx="134.5" cy="125.4" r=".51" fill="none" stroke="#000080" stroke-width=".21"/>
<path d="M48 69.4h7.6M48 84.7h15.3" fill="none" stroke="#000080" stroke-width=".25"/>
<circle cx="86.2" cy="178.8" r=".51" fill="#000080"/>
<circle cx="86.2" cy="178.8" r=".51" fill="none" stroke="#000080" stroke-width=".21"/>
<path d="M73.5 174l.4-.3 9.5 .1 .2 .4-.1 6.9-.4 .3-9.4-.1-.3-.4z" fill="none" stroke="#800" stroke-width=".25"/>
<circle cx="74.7" cy="175" r=".38" fill="#800"/>
<g fill="none" stroke="#800" stroke-width=".25">
<path d="M70.9 176.3h2.5M70.9 178.8h2.5M83.6 176.3h2.6M83.6 178.8h2.6"/>
<circle cx="74.7" cy="175" r=".38"/>
</g>
<circle cx="86.2" cy="178.8" r=".51" fill="#000080"/>
<circle cx="86.2" cy="178.8" r=".51" fill="none" stroke="#000080" stroke-width=".21"/>
<path d="M83.6 186.5h5.1M84.4 187.2h3.5M85.1 188h2.1M85.9 188.7h.5M86.2 183.9v2.6" fill="none" stroke="#800000" stroke-width=".25"/>
<circle cx="86.2" cy="183.9" r=".51" fill="#000080"/>
<circle cx="86.2" cy="183.9" r=".51" fill="none" stroke="#000080" stroke-width=".21"/>
<path d="M86.2 176.3v7.6" fill="none" stroke="#000080" stroke-width=".25"/>
<circle cx="86.2" cy="178.8" r=".51" fill="#000080"/>
<circle cx="86.2" cy="178.8" r=".51" fill="none" stroke="#000080" stroke-width=".21"/>
<circle cx="86.2" cy="183.9" r=".51" fill="#000080"/>
<circle cx="86.2" cy="183.9" r=".51" fill="none" stroke="#000080" stroke-width=".21"/>
<path d="M70.9 178.8h-2.6v5.1h17.9" fill="none" stroke="#000080" stroke-width=".25"/>
<circle cx="68.3" cy="183.9" r=".51" fill="#000080"/>
<circle cx="68.3" cy="183.9" r=".51" fill="none" stroke="#000080" stroke-width=".21"/>
<circle cx="86.2" cy="183.9" r=".51" fill="#000080"/>
<circle cx="86.2" cy="183.9" r=".51" fill="none" stroke="#000080" stroke-width=".21"/>
<path d="M67.1 173.7h2.5M68.3 173.7v2.6" fill="none" stroke="#800000" stroke-width=".25"/>
<circle cx="68.3" cy="176.3" r=".51" fill="#000080"/>
<circle cx="68.3" cy="176.3" r=".51" fill="none" stroke="#000080" stroke-width=".21"/>
<path d="M68.3 176.3h2.6" fill="none" stroke="#000080" stroke-width=".25"/>
<circle cx="68.3" cy="176.3" r=".51" fill="#000080"/>
<circle cx="68.3" cy="176.3" r=".51" fill="none" stroke="#000080" stroke-width=".21"/>
<path d="M55.6 176.3v2.5M55.6 181.4v2.5" fill="none" stroke="#000" stroke-width=".25"/>
<path d="M53.6 179.6h4.1M55.6 178.8v.8M53.6 180.6h4.1M55.6 180.6v.8" fill="none" stroke="#00f" stroke-width=".25"/>
<path d="M55.6 176.3h12.7" fill="none" stroke="#000080" stroke-width=".25"/>
<circle cx="68.3" cy="176.3" r=".51" fill="#000080"/>
<circle cx="68.3" cy="176.3" r=".51" fill="none" stroke="#000080" stroke-width=".21"/>
<path d="M55.6 183.9h12.7" fill="none" stroke="#000080" stroke-width=".25"/>
<circle cx="68.3" cy="183.9" r=".51" fill="#000080"/>
<circle cx="68.3" cy="183.9" r=".51" fill="none" stroke="#000080" stroke-width=".21"/>
<g font-size="2.3">
<text x="37.9" y="11.7">1</text>
<text x="110.9" y="11.7">2</text>
<text x="184.1" y="11.7">3</text>
<text x="257.1" y="11.7">4</text>
<text x="3.9" y="33.3">A</text>
<text x="291.4" y="33.3">A</text>
<text x="164.5" y="53.6">8</text>
<text x="164.5" y="58.7">6</text>
<text x="164.5" y="56.2">7</text>
<text x="169.3" y="60">VSS</text>
<text x="169.3" y="57.4">DATA0</text>
<text x="169.3" y="54.9">DATA1</text>
<text x="164.5" y="63.8">4</text>
<text x="164.5" y="61.3">5</text>
<text x="169.3" y="65.1">VDD</text>
<text x="169.3" y="62.6">CLK</text>
<text x="164.5" y="68.9">2</text>
<text x="164.5" y="66.4">3</text>
<text x="164.7" y="71.5">1</text>
<text x="169.3" y="70.2">CD/DATA3</text>
<text x="169.3" y="67.6">CMD</text>
<text x="204" y="68.9">10</text>
<text x="210.1" y="70.2">GND</text>
<text x="164.5" y="74">0</text>
<text x="169.3" y="72.7">DATA2</text>
<text x="169.3" y="75.3">GND</text>
<text x="4" y="81.6">B</text>
<text x="291.5" y="81.6">B</text>
<text x="4" y="130">C</text>
<text x="291.5" y="130">C</text>
<text x="67.8" y="137.6">4</text>
<text x="136.5" y="137.6">4</text>
<text x="72.7" y="138.9">GNDY</text>
<text x="141.4" y="138.9">GNDY</text>
<text x="219.2" y="141.4" transform="rotate(-90 219.2 141.4)">GND</text>
<text x="217.9" y="146.3" transform="rotate(-90 217.9 146.3)">2</text>
<text x="4" y="178.3">D</text>
<text x="201.9" y="178.3">Title</text>
<text x="291.4" y="178.3">D</text>
<text x="201.9" y="185.9">Size</text>
<text x="214.6" y="185.9">Number</text>
<text x="265.5" y="185.9">Revision</text>
<text x="203.2" y="189.7">A4</text>
<text x="201.9" y="193.5">Date:</text>
<text x="201.9" y="196.1">File:</text>
<text x="213.3" y="193.5">5/19/2023</text>
<text x="213.4" y="196.1">C:\Users\..\Others.SchDoc</text>
<text x="252.8" y="193.5">Sheet</text>
<text x="252.8" y="196.1">Drawn By:</text>
<text x="259.6" y="193.5">of</text>
<text x="37.9" y="199.9">1</text>
<text x="110.9" y="199.9">2</text>
<text x="184.1" y="199.9">3</text>
<text x="257.1" y="199.9">4</text>
</g>
<g font-size="2.3" fill="#800000">
<text x="99.5" y="35.9">3V3</text>
<text x="145.3" y="33.3">3V3</text>
<text x="246.9" y="39.7">GND</text>
<text x="185" y="47.3">GND</text>
<text x="244.4" y="47.3">5V</text>
<text x="121.5" y="60">GND</text>
<text x="125.1" y="65.1">3V3</text>
<text x="68.5" y="66.4">GND</text>
<text x="121.5" y="75.3">GND</text>
<text x="200.7" y="76.5">GND</text>
<text x="76.1" y="81.6">GND</text>
<text x="83.7" y="96.9">GND</text>
<text x="211.5" y="112.1">3V3</text>
<text x="227.2" y="112.1">5V</text>
<text x="63.9" y="119.8">3V3</text>
<text x="132.6" y="119.8">3V3</text>
<text x="93.8" y="122.3">A1</text>
<text x="162.5" y="122.3">A2</text>
<text x="195.2" y="121.1">GND</text>
<text x="241.9" y="121.1">GND</text>
<text x="45.1" y="126.2">GND</text>
<text x="113.8" y="126.2">GND</text>
<text x="93.8" y="132.5">B1</text>
<text x="162.5" y="132.5">B2</text>
<text x="195.2" y="136.3">GND</text>
<text x="63.4" y="145.2">GND</text>
<text x="132" y="145.2">GND</text>
<text x="218.5" y="155.4">GND</text>
<text x="67" y="173.2">5V</text>
<text x="83.7" y="191">GND</text>
</g>
<g font-size="2.3" fill="#800">
<text x="78" y="40.9">4</text>
<text x="78.1" y="38.4">1</text>
<text x="82.8" y="39.7">R-</text>
<text x="91.7" y="39.7">A+</text>
<text x="98.4" y="38.4">2</text>
<text x="98.4" y="40.9">3</text>
<text x="82.8" y="42.2">G-</text>
<text x="92.3" y="42.2">B-</text>
<text x="205.4" y="46">1</text>
<text x="210.1" y="47.3">1OE#</text>
<text x="222" y="44.7">GND</text>
<text x="230.6" y="43.5">21</text>
<text x="205.1" y="53.6">4</text>
<text x="205.2" y="48.6">2</text>
<text x="205.3" y="51.1">3</text>
<text x="210.1" y="52.4">2Y0</text>
<text x="210.1" y="49.8">1A0</text>
<text x="221.5" y="49.8">2OE#</text>
<text x="223" y="52.4">1Y0</text>
<text x="230.6" y="48.6">19</text>
<text x="230.6" y="51.1">18</text>
<text x="230.6" y="53.6">17</text>
<text x="205.2" y="58.7">6</text>
<text x="205.2" y="56.2">5</text>
<text x="210.1" y="60">1A2</text>
<text x="210.1" y="57.4">2Y1</text>
<text x="210.1" y="54.9">1A1</text>
<text x="223" y="54.9">2A0</text>
<text x="223.1" y="57.4">1Y1</text>
<text x="223.1" y="60">2A1</text>
<text x="230.6" y="56.2">16</text>
<text x="230.6" y="58.7">15</text>
<text x="205.2" y="61.3">7</text>
<text x="205.2" y="63.8">8</text>
<text x="210.1" y="65.1">1A3</text>
<text x="210.1" y="62.6">2Y2</text>
<text x="223" y="62.6">1Y2</text>
<text x="223" y="65.1">2A2</text>
<text x="230.6" y="61.3">14</text>
<text x="230.6" y="63.8">13</text>
<text x="205.2" y="66.4">9</text>
<text x="210.1" y="67.6">2Y3</text>
<text x="223.1" y="67.6">1Y3</text>
<text x="223.1" y="70.2">2A3</text>
<text x="230.6" y="66.4">12</text>
<text x="230.6" y="68.9">11</text>
<text x="217.9" y="125.9" transform="rotate(-90 217.9 125.9)">5</text>
<text x="83.1" y="130">8</text>
<text x="151.8" y="130">8</text>
<text x="205.4" y="130">1</text>
<text x="210.1" y="131.2">TXD</text>
<text x="225.5" y="131.2">CANH</text>
<text x="235.8" y="130">7</text>
<text x="67.8" y="132.5">2</text>
<text x="67.9" y="135">3</text>
<text x="72.7" y="133.8">RO</text>
<text x="72.7" y="136.3">DI</text>
<text x="77.9" y="133.8">B</text>
<text x="77.9" y="136.3">Z</text>
<text x="83.1" y="137.6">5</text>
<text x="83.1" y="135">6</text>
<text x="83.1" y="132.5">7</text>
<text x="136.5" y="132.5">2</text>
<text x="136.6" y="135">3</text>
<text x="141.4" y="133.8">RO</text>
<text x="141.4" y="136.3">DI</text>
<text x="146.6" y="133.8">B</text>
<text x="146.6" y="136.3">Z</text>
<text x="151.8" y="137.6">5</text>
<text x="151.8" y="135">6</text>
<text x="151.8" y="132.5">7</text>
<text x="205.2" y="135">8</text>
<text x="210.1" y="136.3">STB</text>
<text x="219.2" y="132" transform="rotate(-90 219.2 132)">IO</text>
<text x="205.1" y="140.1">4</text>
<text x="210.1" y="141.4">RXD</text>
<text x="224.3" y="141.4" transform="rotate(-90 224.3 141.4)">EP</text>
<text x="225.7" y="141.4">CANL</text>
<text x="235.8" y="140.1">6</text>
<text x="223" y="146.3" transform="rotate(-90 223 146.3)">9</text>
<text x="70.4" y="178.3">2</text>
<text x="70.5" y="175.8">1</text>
<text x="75.2" y="177">1</text>
<text x="75.2" y="179.6">2</text>
<text x="80.8" y="179.6">4</text>
<text x="80.9" y="177">3</text>
<text x="85.6" y="175.8">3</text>
<text x="85.6" y="178.3">4</text>
</g>
<g font-size="2.3" fill="#000080">
<text x="135.5" y="40.9">R66 R67 R68</text>
<text x="150.8" y="40.9">R69</text>
<text x="155.9" y="40.9">R70 R71</text>
<text x="236.3" y="40.9">100nF</text>
<text x="71.9" y="43.5">R72</text>
<text x="71.9" y="46">4.7KΩ</text>
<text x="135.5" y="43.5">10KΩ10KΩ10KΩ</text>
<text x="150.8" y="43.5">10KΩ</text>
<text x="155.9" y="43.5">10KΩ10KΩ</text>
<text x="193" y="46">1KΩ</text>
<text x="198.1" y="45">R73</text>
<text x="238.5" y="43.2">C116</text>
<text x="50.5" y="52.6">R74</text>
<text x="167.6" y="51.1">J2</text>
<text x="50.5" y="57.2">1KΩ</text>
<text x="60.7" y="57.7">R75</text>
<text x="79.5" y="58.7">R76</text>
<text x="60.7" y="62.3">10KΩ</text>
<text x="79.5" y="61.3">4.7KΩ</text>
<text x="58.2" y="67.9">R77</text>
<text x="58.2" y="72.5">1KΩ</text>
<text x="68.3" y="73">R78</text>
<text x="68.3" y="77.6">10KΩ</text>
<text x="87.2" y="74">R79</text>
<text x="87.2" y="76.5">4.7KΩ</text>
<text x="230.4" y="73.3">T20</text>
<text x="238.1" y="73.3">T21</text>
<text x="245.7" y="73.3">T22</text>
<text x="253.3" y="73.3">T23</text>
<text x="65.8" y="83.1">R80</text>
<text x="167.6" y="79.1">Micro SD</text>
<text x="65.8" y="87.7">1KΩ</text>
<text x="76" y="88.3">R81</text>
<text x="76" y="92.8">10KΩ</text>
<text x="208" y="117.5">C117</text>
<text x="230.9" y="117.5">C118</text>
<text x="57.9" y="122.6">C119</text>
<text x="126.6" y="122.6">C120</text>
<text x="208" y="124.6">100nF</text>
<text x="230.9" y="124.6">100nF</text>
<text x="57.9" y="129.7">100nF</text>
<text x="89.7" y="127.4">R82</text>
<text x="89.7" y="130">120Ω</text>
<text x="126.6" y="129.7">100nF</text>
<text x="158.4" y="127.4">R83</text>
<text x="158.4" y="130">120Ω</text>
<text x="244.9" y="135">R84</text>
<text x="244.9" y="137.6">120Ω</text>
<text x="57.9" y="180.6">C48</text>
<text x="57.9" y="183.1">100nF</text>
</g>
<g font-size="2.3" fill="#f00">
<text x="222.2" y="47.3">VCC</text>
<text x="230.6" y="46">20</text>
<text x="188.6" y="49.8">HRTIM_A1</text>
<text x="239.8" y="52.4">PWM1</text>
<text x="37" y="54.9">RGB_R</text>
<text x="114.8" y="57.4">SDMMC2_D0</text>
<text x="115" y="54.9">SDMMC2_D1</text>
<text x="188.3" y="54.9">HRTIM_A2</text>
<text x="188.8" y="60">HRTIM_E1</text>
<text x="239.8" y="57.4">PWM2</text>
<text x="114.3" y="62.6">SDMMC2_CK</text>
<text x="188.6" y="65.1">HRTIM_E2</text>
<text x="239.8" y="62.6">PWM3</text>
<text x="36.9" y="70.2">RGB_G</text>
<text x="112.4" y="67.6">SDMMC2_CMD</text>
<text x="114.9" y="70.2">SDMMC2_D3</text>
<text x="239.8" y="67.6">PWM4</text>
<text x="114.8" y="72.7">SDMMC2_D2</text>
<text x="37.2" y="85.4">RGB_B</text>
<text x="228" y="84.7">PWM1 PWM2 PWM3 PWM4</text>
<text x="223" y="125.9" transform="rotate(-90 223 125.9)">3</text>
<text x="68" y="130">1</text>
<text x="72.7" y="131.2">VCCA</text>
<text x="136.7" y="130">1</text>
<text x="141.4" y="131.2">VCCA</text>
<text x="181.4" y="131.2">FDCAN1_TX</text>
<text x="255.1" y="131.2">FDCAN1_H</text>
<text x="44.2" y="133.8">USART6_RX</text>
<text x="112.9" y="133.8">USART3_RX</text>
<text x="224.3" y="134.4" transform="rotate(-90 224.3 134.4)">VCC</text>
<text x="181.3" y="141.4">FDCAN1_RX</text>
<text x="255.1" y="141.4">FDCAN1_L</text>
</g>
<g font-size="1.9" fill="#00f">
<text x="81.1" y="35.4">RGB1</text>
<text x="208.3" y="41">U14</text>
<text x="81.1" y="46.4">FM-3528RGBA-HF</text>
<text x="74.7" y="53.3">Q4</text>
<text x="75.6" y="64.3" transform="rotate(-90 75.6 64.3)">YJL3400A</text>
<text x="82.3" y="68.5">Q5</text>
<text x="208.3" y="73.8">74HC244BQ,115</text>
<text x="83.2" y="79.6" transform="rotate(-90 83.2 79.6)">YJL3400A</text>
<text x="90" y="83.8">Q6</text>
<text x="90.8" y="94.9" transform="rotate(-90 90.8 94.9)">YJL3400A</text>
<text x="226.1" y="125">U15</text>
<text x="70.9" y="127.5">U16</text>
<text x="139.6" y="127.5">U17</text>
<text x="231.1" y="127.5">SIT1044TK/3</text>
<text x="70.9" y="142.5">MAX3490EESA</text>
<text x="139.6" y="142.5">MAX3490EESA</text>
<text x="73.4" y="173.3">H3</text>
<text x="73.4" y="183.2">53398-0271</text>
</g>
</svg>
